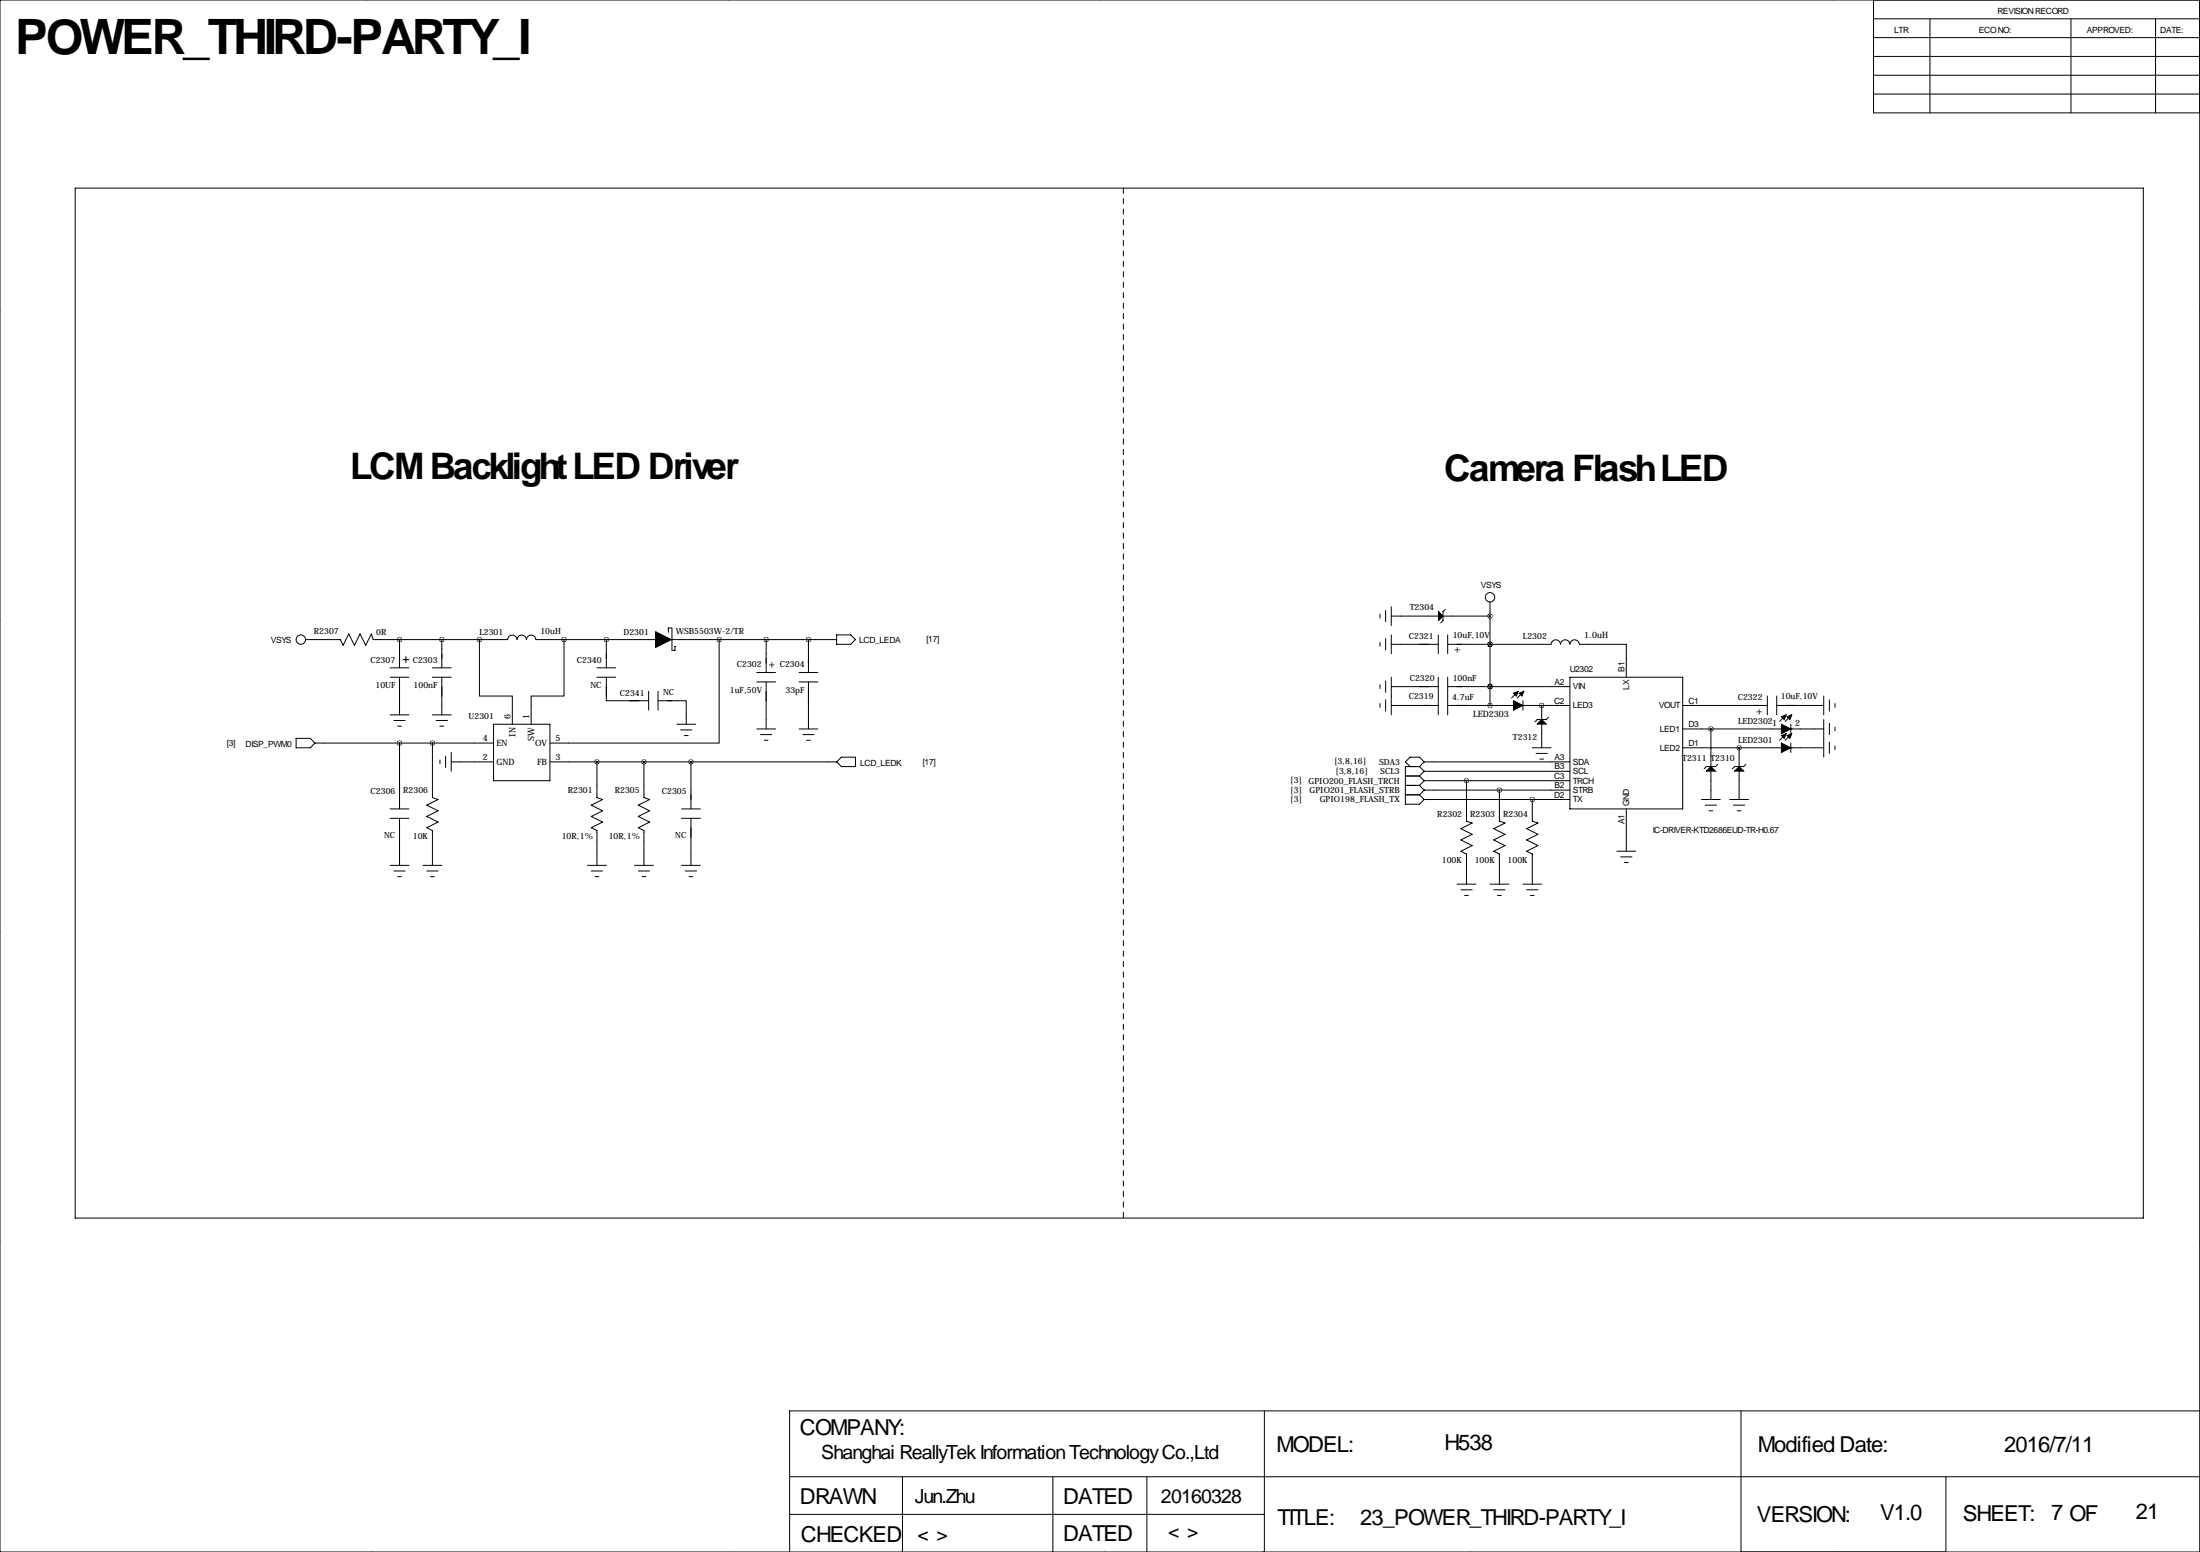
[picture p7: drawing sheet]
<svg xmlns="http://www.w3.org/2000/svg" width="594mm" height="419mm" viewBox="0 0 594 419" stroke-linecap="round" stroke-linejoin="round" font-family="sans-serif">
<g fill="none" stroke="#000" stroke-width=".27">
<path d="M99.1 0h.1M196.8 0h.1M297.2 0h.1M396.2 0h.1M495.3 0h.1M0 0h594.4v419.1h-594.4zM506.2 0v30.5h88.2M506.2 15.2h88.2M506.2 10.2h88.2M506.2 5.1h88.2M521.5 5.1v25.4M559.6 5.1v25.4"/>
<path d="M582.4 5.1v25.4M506.2 20.3h88.2M506.2 25.4h88.2M20.3 50.8h558.8v278.1h-558.8zM-.1 83.8h.1M594.4 83.8h.1M-.1 167.6h.1M82.5 172.7h9.4l.8 1.5 1.5-3 1.6 3 1.5-3 1.5 3 1.5-3 .5 1.5h36.4a1.27 1.27 0 0 1 1.2-1.2 1.27 1.27 0 0 1 1.3 1.2 1.27 1.27 0 0 1 1.3-1.2 1.27 1.27 0 0 1 1.2 1.2 1.27 1.27 0 0 1 1.3-1.2 1.27 1.27 0 0 1 1.3 1.2h32.4M107.9 172.7v7.6M119.4 172.7v7.6M129.5 172.7v15.3h8.9v7.6M152.4 172.7v15.3h-8.9v7.6"/>
<path d="M163.8 172.7v7.6M181.3 172.7h1.5M181.5 169.6h-.9v1.1M181.6 169.6v6.1M182.6 174.6h-.2v1h-.7M182.9 172.7h43.2M194.3 172.7v28h-45.7M207 172.7v8.9M218.4 172.7v8.9M226.1 171.4h3.8l1.2 1.3-1.2 1.3h-3.8zM372.9 165.9v1M372.9 173.5v1"/>
<path d="M374.4 164.8v3.1M374.4 172.5v3M375.9 166.4h12.7M375.9 174h12.7M375.9 163.8v5.1M375.9 171.4v5.1M388.6 171.4v5.1M389.9 166.4h12.7M390.5 164.5l-.6 .7v2.4l-.6 .6M391.2 174h27.9a1.27 1.27 0 0 1 1.3-1.2 1.27 1.27 0 0 1 1.2 1.2 1.27 1.27 0 0 1 1.3-1.2 1.27 1.27 0 0 1 1.3 1.2 1.27 1.27 0 0 1 1.2-1.2 1.27 1.27 0 0 1 1.3 1.2h12.7v8.9M391.2 171.4v5.1M402.6 174h.1"/>
<path d="M402.6 162.6v27.9M594.4 167.6h.1M80 199.4h3.8l1.3 1.3-1.3 1.2h-3.8zM105.4 182.9h5.1M105.4 180.3h5.1M105.4 193h5.1M106.4 194.6h3.1M107.4 196.1h1.1M107.9 182.9v10.1M116.8 182.9h5.1M116.8 180.3h5.1M116.8 193h5.1"/>
<path d="M117.9 194.6h3M118.9 196.1h1M119.4 182.9v10.1M133.3 195.6h15.3v15.2h-15.3zM161.3 182.9h5.1M161.3 180.3h5.1M163.8 182.9v6.3h11.5M175.3 186.7v5.1M177.8 189.2h7.6v6.4M177.8 186.7v5.1M182.9 195.6h5.1M183.9 197.1h3"/>
<path d="M184.9 198.6h1M204.5 196.8h5M204.5 181.6h5M204.5 184.1h5M205.5 198.4h3M206.5 199.9h1M207 184.1v12.7M215.9 196.8h5.1M215.9 181.6h5.1M215.9 184.1h5.1M216.9 198.4h3.1M217.9 199.9h1"/>
<path d="M218.4 184.1v12.7M372.9 184.9v1M372.9 190v1M374.4 183.9v3M374.4 189v3M375.9 190.5h12.7M375.9 185.4h12.7M375.9 182.9v10.1M388.6 182.9v10.1M391.2 190.5h17.7M391.2 185.4h33M391.2 182.9v10.1"/>
<path d="M402.6 185.4h.1M410.2 186.7l-1.8 1.8M411.5 190.5h12.7M411.5 189.2v2.6M411.7 186.7l-1.7 1.8M416.6 190.5v3.8M416.6 195.6v6.3M418.4 193.7l-.6 .6h-2.5l-.6 .6M424.2 182.9h30.5v35.5h-30.5zM454.7 190.5h22.8M454.7 196.8h26.6M462.3 196.8v10.2"/>
<path d="M477.5 188v5M480.1 190.5h12.7M480.1 188v5M482.6 193l-1.8 1.8M482.6 198.1l-1.8 1.8M483.9 196.8h8.9M483.9 195.6v2.5M484.1 193l-1.8 1.8M484.1 198.1l-1.8 1.8M492.8 188v5M492.8 194.3v10.2M494.3 189v3"/>
<path d="M494.3 195.3v3.1M495.8 190v1M495.8 196.3v1.1M85.1 200.7h48.2M105.4 218.4h5.1M107.9 200.7v17.7M116.8 200.7v14.7l1.6 .5-3.1 1.5 3.1 1.5-3.1 1.6 3.1 1.5-3.1 1.5 1.5 .8v9.4M118.9 205.2v1M120.4 204.2v3.1M121.9 205.7h11.4M121.9 203.2v5.1M148.6 205.7h77.5"/>
<path d="M161.3 205.7v9.7l1.5 .5-3 1.5 3 1.5-3 1.6 3 1.5-3 1.5 1.5 .8v9.4M174 205.7v9.7l1.5 .5-3 1.5 3 1.5-3 1.6 3 1.5-3 1.5 1.5 .8v9.4M184.1 218.4h5.1M186.7 205.7v12.7M227.3 204.5h3.8v2.5h-3.8l-1.2-1.3zM379.7 214.6h3.8M379.7 212.1h3.8M379.7 209.5h3.8M383.5 207h-3.8v10.2h3.8l1.3-1.3M383.5 214.6l1.3 1.3M383.5 212.1l1.3 1.3M383.5 209.5l1.3 1.3"/>
<path d="M383.5 207l1.3 1.3M384.8 205.7h39.4M384.8 213.4h39.4M384.8 208.3h39.4M384.8 210.8h39.4M384.8 215.9h39.4M384.8 205.7l-1.3-1.2h-2.5l-1.3 1.2 1.3 1.3M384.8 213.4l-1.3 1.2M384.8 210.8l-1.3 1.3M384.8 208.3l-1.3 1.2M384.8 205.7l-1.3 1.3M396.2 210.8v10.9l1.6 .5-3.1 1.6 3.1 1.5-3.1 1.5 3.1 1.5-3.1 1.6 1.5 .7v8.2"/>
<path d="M405.1 213.4v8.3l1.6 .5-3.1 1.6 3.1 1.5-3.1 1.5 3.1 1.5-3.1 1.6 1.5 .7v8.2M414 201.9h5.1M414 215.9v5.8l1.5 .5-3 1.6 3 1.5-3 1.5 3 1.5-3 1.6 1.5 .7v8.2M415 203.5h3.1M416.1 205h1M439.4 218.4v11.5M454.7 201.9h26.6M459.7 215.9h5.1M460.8 217.4h3M461.8 218.9h1M462.3 208.3v7.6M464.1 206.4l-.6 .6h-2.4l-.6 .6"/>
<path d="M467.4 215.9h5M468.4 217.4h3M469.4 218.9h1M469.9 201.9v5.1M469.9 208.3v7.6M471.7 206.4l-.6 .6h-2.4l-.6 .6M483.9 201.9h8.9M483.9 200.7v2.5M494.3 200.4v3.1M495.8 201.4v1M105.4 221h5.1M105.4 233.7h5.1"/>
<path d="M106.4 235.2h3.1M107.4 236.7h1.1M107.9 221v12.7M114.3 233.7h5.1M115.3 235.2h3.1M116.3 236.7h1M158.7 233.7h5.1M159.8 235.2h3M160.8 236.7h1M171.4 233.7h5.1M172.5 235.2h3M173.5 236.7h1"/>
<path d="M184.1 221h5.1M184.1 233.7h5.1M185.2 235.2h3M186.2 236.7h1M186.7 221v12.7M393.7 238.8h5.1M402.6 238.8h5.1M411.5 238.8h5.1M436.9 229.9h5.1M437.9 231.4h3M438.9 232.9h1M-.1 251.5h.1"/>
<path d="M394.7 240.3h3.1M395.7 241.8h1M403.6 240.3h3.1M404.6 241.8h1M412.5 240.3h3M413.5 241.8h1M594.4 251.5h.1M-.1 335.3h.1M594.4 335.3h.1M213.4 398.8h381M243.8 398.8v20.3M284.5 398.8v20.3"/>
<path d="M309.9 398.8v20.3M341.6 381v38.1M470.4 381v38.1M525.8 398.8v20.3M594.4 381h-381v38.1M100.3 419.1h.1M198.1 419.1h.1M213.4 408.9h128.2M298.4 419.1h.1M397.5 419.1h.1M496.6 419.1h.1"/>
<circle cx="81.3" cy="172.7" r="1.27"/>
<circle cx="402.6" cy="161.3" r="1.27"/>
</g>
<path d="M303.5 50.8v278.1" fill="none" stroke="#000" stroke-width=".27" stroke-dasharray="1.4 1.4"/>
<path d="M177.2 170.7l4.1 2-4.1 2.1z" fill="#000" stroke="#000" stroke-width=".38"/>
<g fill="#000" stroke="#000" stroke-width=".27">
<path d="M388.7 165.2l1.2 1.2-1.2 1.2zM408.9 190.5h2.6l-2.6 1.3zM408.9 189.2l2.6 1.3h-2.6zM408.9 187.2l1.3-.5-.5 1.3zM410.5 187.2l1.2-.5-.5 1.3zM415.3 195.5l1.3-1.2 1.2 1.2zM481.3 196.8h2.6l-2.6 1.3zM481.3 195.6l2.6 1.2h-2.6zM481.3 193.5l1.3-.5-.5 1.3zM481.3 198.6l1.3-.5-.5 1.3zM482.9 193.5l1.2-.5-.5 1.3zM482.9 198.6l1.2-.5-.5 1.3z"/>
<path d="M461.1 208.2l1.2-1.2 1.2 1.2zM468.7 208.2l1.2-1.2 1.2 1.2zM481.3 201.9h2.6l-2.6 1.3zM481.3 200.7l2.6 1.2h-2.6z"/>
</g>
<path d="M161.2 205.7a.05 .05 0 0 0 .1 0 .05 .05 0 0 0-.1 0zM194.3 172.7a.05 .05 0 0 0 .1 0 .05 .05 0 0 0-.1 0zM207 172.7a.05 .05 0 0 0 .1 0 .05 .05 0 0 0-.1 0zM116.8 200.7a.05 .05 0 0 0 .1 0 .05 .05 0 0 0-.1 0zM173.9 205.7a.05 .05 0 0 0 .1 0 .05 .05 0 0 0-.1 0zM119.3 172.7a.05 .05 0 0 0 .1 0 .05 .05 0 0 0-.1 0zM129.5 172.7a.05 .05 0 0 0 .1 0 .05 .05 0 0 0-.1 0zM186.6 205.7a.05 .05 0 0 0 .1 0 .05 .05 0 0 0-.1 0zM107.9 200.7a.05 .05 0 0 0 .1 0 .05 .05 0 0 0-.1 0zM462.2 196.9a.05 .05 0 0 0 .1 0 .05 .05 0 0 0-.1 0zM396.2 210.8a.05 .05 0 0 0 .1 0 .05 .05 0 0 0-.1 0zM405.1 213.4a.05 .05 0 0 0 .1 0 .05 .05 0 0 0-.1 0zM402.5 185.4a.05 .05 0 0 0 .1 0 .05 .05 0 0 0-.1 0zM414 215.9a.05 .05 0 0 0 .1 0 .05 .05 0 0 0-.1 0zM416.5 190.5a.05 .05 0 0 0 .1 0 .05 .05 0 0 0-.1 0zM402.5 190.5a.05 .05 0 0 0 .1 0 .05 .05 0 0 0-.1 0zM402.5 185.4a.05 .05 0 0 0 .1 0 .05 .05 0 0 0-.1 0zM218.4 172.7a.05 .05 0 0 0 .1 0 .05 .05 0 0 0-.1 0zM107.9 172.7a.05 .05 0 0 0 .1 0 .05 .05 0 0 0-.1 0zM402.5 174a.05 .05 0 0 0 .1 0 .05 .05 0 0 0-.1 0zM402.5 174a.05 .05 0 0 0 .1 0 .05 .05 0 0 0-.1 0zM163.8 172.7a.05 .05 0 0 0 .1 0 .05 .05 0 0 0-.1 0zM402.5 166.4a.05 .05 0 0 0 .1 0 .05 .05 0 0 0-.1 0z" fill="#000" stroke="#000" stroke-width="1.3"/>
<text font-size="13.2" x="4.1" y="14.5">POWER_THIRD-PARTY_I</text>
<g font-size="9.9">
<text x="94.6" y="129.2">LCM Backlight LED Driver</text>
<text x="390.2" y="129.8">Camera Flash LED</text>
</g>
<g font-size="5.9">
<text x="216.2" y="387.6">COMPANY:</text>
<text x="344.9" y="392.2">MODEL:</text>
<text x="390.3" y="391.6">H538</text>
<text x="475" y="392.2">Modified Date:</text>
<text x="541.5" y="392.2">2016/7/11</text>
<text x="216.2" y="406.1">DRAWN</text>
<text x="287.3" y="406.1">DATED</text>
<text x="345.2" y="411.7">TITLE:</text>
<text x="367.5" y="411.7">23_POWER_THIRD-PARTY_I</text>
<text x="474.7" y="411">VERSION:</text>
<text x="508" y="410.4">V1.0</text>
<text x="530.4" y="410.7">SHEET:</text>
<text x="554.2" y="410.4">7 OF</text>
<text x="577.1" y="410.2">21</text>
<text x="216.4" y="416.3">CHECKED</text>
<text x="287.3" y="416.1">DATED</text>
</g>
<g font-size="5.3">
<text x="221.9" y="393.9">Shanghai ReallyTek Information Technology Co.,Ltd</text>
<text x="247.1" y="405.9">Jun.Zhu</text>
<text x="313.7" y="405.9">20160328</text>
<text x="247.9" y="416.1">&lt; &gt;</text>
<text x="315.6" y="415.3">&lt; &gt;</text>
</g>
<g font-size="3.3">
<text x="108.7" y="179.1">+</text>
<text x="394.6" y="176.5" transform="rotate(-90 394.6 176.5)">+</text>
<text x="207.8" y="180.3">+</text>
<text x="476.3" y="193" transform="rotate(-90 476.3 193)">+</text>
</g>
<g font-size="2.4">
<text x="428" y="172.3">1.0uH</text>
<text x="137.9" y="194.1" transform="rotate(-90 137.9 194.1)">6</text>
<text x="143" y="194.1" transform="rotate(-90 143 194.1)">1</text>
<text x="398.1" y="193.8">LED2303</text>
<text x="478.8" y="196.2">1</text>
<text x="485.1" y="196.2">2</text>
<text x="130.5" y="200.2">4</text>
<text x="134.1" y="201.5">EN</text>
<text x="139.3" y="198.9" transform="rotate(-90 139.3 198.9)">IN</text>
<text x="144.3" y="200" transform="rotate(-90 144.3 200)">SW</text>
<text x="144.6" y="201.5">OV</text>
<text x="150.1" y="200.2">5</text>
<text x="130.5" y="205.2">2</text>
<text x="134.1" y="206.6">GND</text>
<text x="145.1" y="206.6">FB</text>
<text x="150.1" y="205.2">3</text>
</g>
<g font-size="2.3">
<text x="539.8" y="3.8">REVISION RECORD</text>
<text x="511.8" y="8.9">LTR</text>
<text x="534.7" y="8.9">ECO NO:</text>
<text x="563.9" y="8.9">APPROVED:</text>
<text x="583.7" y="8.9">DATE:</text>
<text x="400.1" y="158.8">VSYS</text>
<text x="380.9" y="164.7">T2304</text>
<text x="73.2" y="173.7">VSYS</text>
<text x="84.8" y="171.1">R2307</text>
<text x="101.6" y="171.3">0R</text>
<text x="129.6" y="171.3">L2301</text>
<text x="146" y="171.1">10uH</text>
<text x="168.5" y="171.3">D2301</text>
<text x="182.6" y="171.1">WSB5503W-2/TR</text>
<text x="232.1" y="173.6">LCD_LEDA</text>
<text x="250.3" y="173.3">[17]</text>
<text x="380.6" y="172.6">C2321</text>
<text x="392.5" y="172.4">10uF,10V</text>
<text x="411.5" y="172.6">L2302</text>
<text x="100.1" y="179">C2307</text>
<text x="111.5" y="179">C2303</text>
<text x="155.8" y="179">C2340</text>
<text x="101.4" y="185.8">10UF</text>
<text x="111.8" y="185.8">100nF</text>
<text x="159.5" y="185.8">NC</text>
<text x="199.1" y="180.2">C2302</text>
<text x="210.7" y="180.2">C2304</text>
<text x="380.9" y="184">C2320</text>
<text x="392.5" y="183.8">100nF</text>
<text x="420" y="184.9">A2</text>
<text x="424.2" y="181.5">U2302</text>
<text x="438.9" y="181.4" transform="rotate(-90 438.9 181.4)">B1</text>
<text x="167.5" y="187.9">C2341</text>
<text x="179.2" y="187.6">NC</text>
<text x="197.2" y="187">1uF,50V</text>
<text x="212.2" y="187">33pF</text>
<text x="380.6" y="188.9">C2319</text>
<text x="392.3" y="189.1">4.7uF</text>
<text x="419.9" y="190">C2</text>
<text x="424.9" y="191.3">LED3</text>
<text x="424.9" y="186.2">VIN</text>
<text x="440.2" y="186.3" transform="rotate(-90 440.2 186.3)">LX</text>
<text x="448.2" y="191.3">VOUT</text>
<text x="456.2" y="190">C1</text>
<text x="469.5" y="189.1">C2322</text>
<text x="481.2" y="188.9">10uF,10V</text>
<text x="126.6" y="194.2">U2301</text>
<text x="448.5" y="197.6">LED1</text>
<text x="456.2" y="196.3">D3</text>
<text x="469.6" y="195.5">LED2302</text>
<text x="61.3" y="201.5">[3]</text>
<text x="66.4" y="201.8">DISP_PWM0</text>
<text x="408.8" y="199.7">T2312</text>
<text x="448.5" y="202.7">LED2</text>
<text x="456.2" y="201.4">D1</text>
<text x="469.6" y="200.6">LED2301</text>
<text x="232.4" y="206.8">LCD_LEDK</text>
<text x="249.3" y="206.5">[17]</text>
<text x="360.4" y="206.4">[3,8,16]</text>
<text x="360.9" y="209">[3,8,16]</text>
<text x="372.6" y="206.6">SDA3</text>
<text x="372.9" y="209.1">SCL3</text>
<text x="420" y="205.2">A3</text>
<text x="420" y="207.8">B3</text>
<text x="424.9" y="206.5">SDA</text>
<text x="424.9" y="209">SCL</text>
<text x="454.5" y="205.4">T2311 T2310</text>
<text x="100.1" y="214.5">C2306</text>
<text x="109" y="214.3">R2306</text>
<text x="153.4" y="214.3">R2301</text>
<text x="166.1" y="214.3">R2305</text>
<text x="178.8" y="214.5">C2305</text>
<text x="348.6" y="214">[3]</text>
<text x="348.6" y="211.6">[3]</text>
<text x="353.6" y="211.6">GPIO200_FLASH_TRCH</text>
<text x="353.8" y="214.2">GPIO201_FLASH_STRB</text>
<text x="419.9" y="210.3">C3</text>
<text x="419.9" y="215.4">D2</text>
<text x="420" y="212.9">B2</text>
<text x="424.9" y="214.1">STRB</text>
<text x="424.9" y="211.6">TRCH</text>
<text x="348.6" y="216.5">[3]</text>
<text x="356.6" y="216.7">GPIO198_FLASH_TX</text>
<text x="388.4" y="220.6">R2302</text>
<text x="397.2" y="220.6">R2303</text>
<text x="406.1" y="220.6">R2304</text>
<text x="424.9" y="216.7">TX</text>
<text x="440.2" y="217.7" transform="rotate(-90 440.2 217.7)">GND</text>
<text x="103.8" y="226.4">NC</text>
<text x="111.5" y="226.7">10K</text>
<text x="151.8" y="226.7">10R,1%</text>
<text x="164.5" y="226.7">10R,1%</text>
<text x="182.4" y="226.4">NC</text>
<text x="438.9" y="222.6" transform="rotate(-90 438.9 222.6)">A1</text>
<text x="446.6" y="225.1">IC-DRIVER-KTD2686EUD-TR-H0.67</text>
<text x="389.6" y="233">100K</text>
<text x="398.5" y="233">100K</text>
<text x="407.4" y="233">100K</text>
</g>
</svg>
